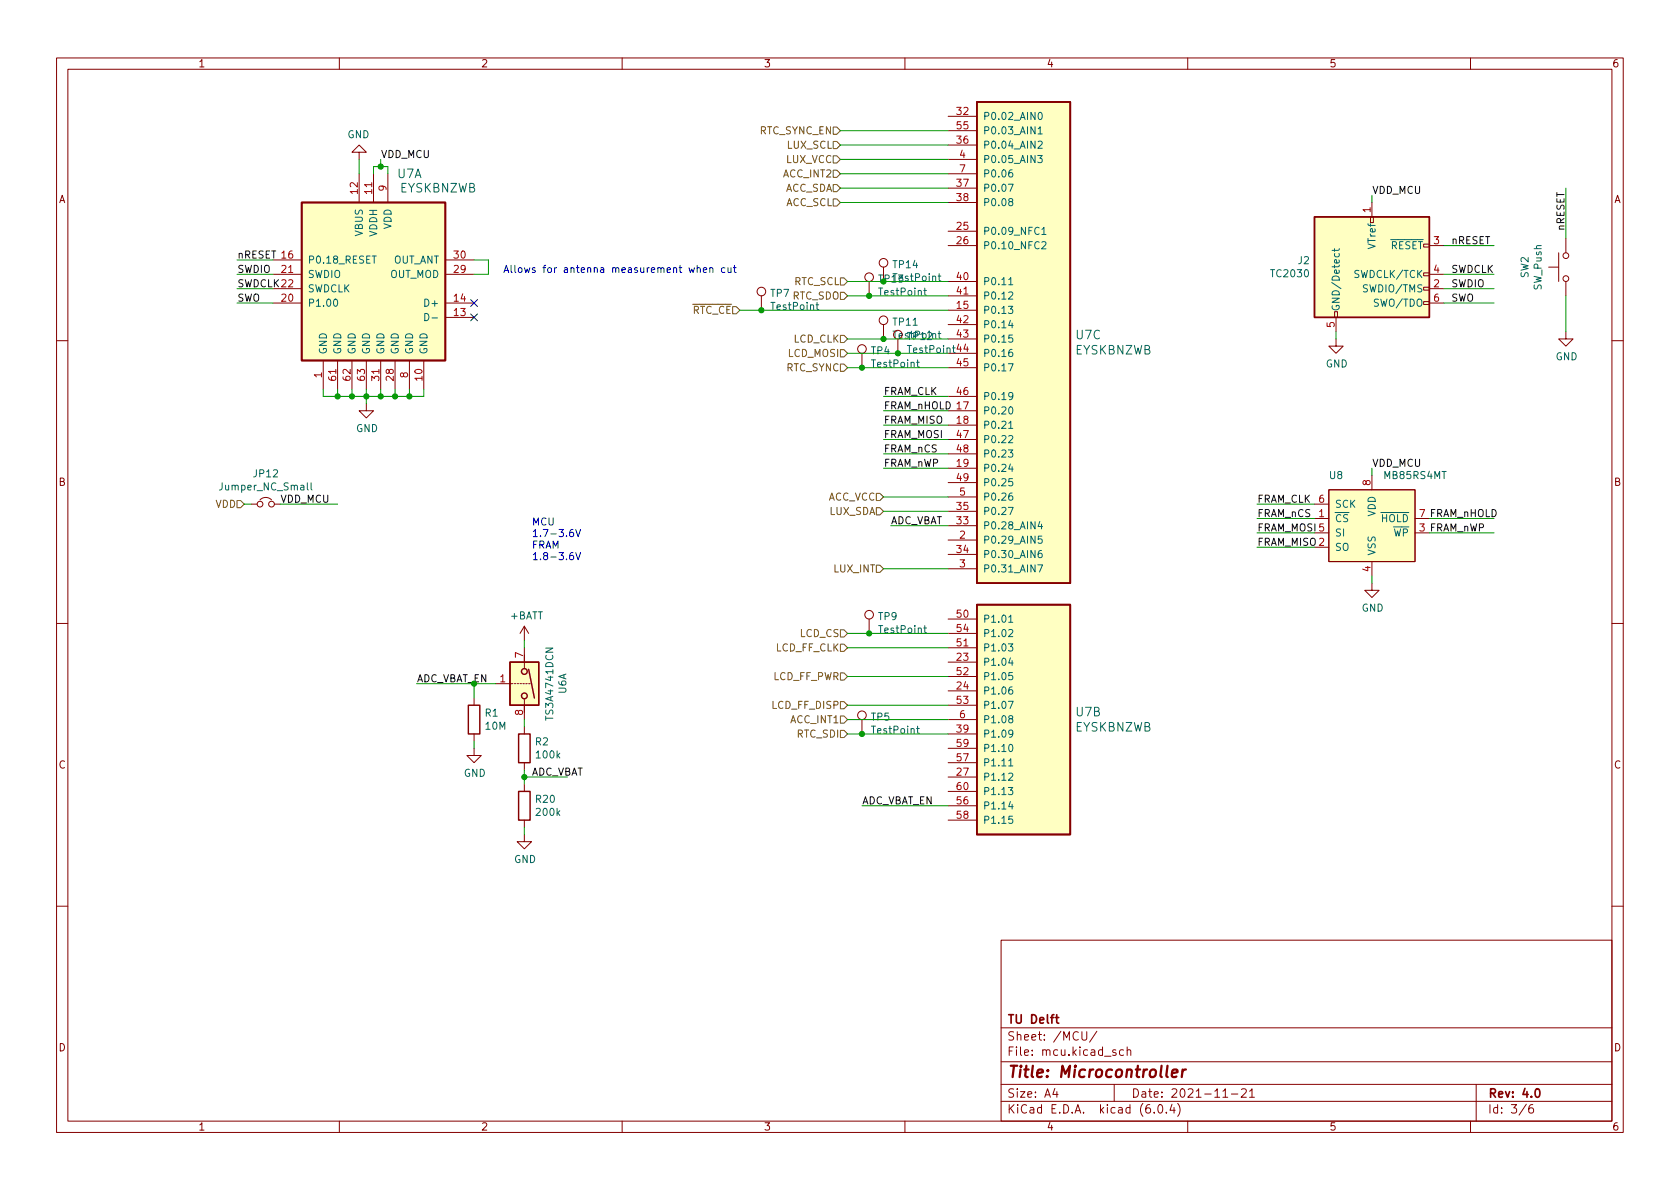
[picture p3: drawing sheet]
<svg xmlns="http://www.w3.org/2000/svg" width="297mm" height="210mm" viewBox="0 0 297 210" stroke-linecap="round" stroke-linejoin="round" font-family="sans-serif">
<g fill="none" stroke="#840000" stroke-width=".18">
<path d="M10 10.2h277v190.1h-277zM12 12.2h273v186.1h-273zM60 10.2v2M110 10.2v2M160 10.2v2M210 10.2v2M260 10.2v2M63.5 26.9h1.3l-1.3-1.3-1.3 1.3h1.3v1.3M63.5 30.7v5.1M66 30.7v5.1M68.6 30.7v5.1M167.6 20.6h5.1"/>
<path d="M167.6 25.6h5.1M167.6 33.3h5.1M167.6 35.8h5.1M167.6 28.2h5.1M167.6 23.1h5.1M167.6 30.7h5.1M242.3 38.3h.5v1.1h-.5zM242.6 35.8v2.5M48.3 51h5M48.3 48.5h5M48.3 53.6h5M48.3 46h5"/>
<path d="M78.7 48.5h5.1M78.7 53.6h5.1M78.7 56.1h5.1M78.7 46h5.1M134.6 52.3v2.6M153.7 49.8v2.5M156.2 47.2v2.6M156.2 57.4v2.5M158.7 59.9v2.6M167.6 43.4h5.1M167.6 54.9h5.1M167.6 40.9h5.1"/>
<path d="M167.6 49.8h5.1M167.6 52.3h5.1M167.6 57.4h5.1M167.6 59.9h5.1M236 55.1h.5v1h-.5zM236.2 59.9v1.3h1.3l-1.3 1.3-1.3-1.3h1.3M236.2 56.1v2.6M251.7 48.3h1v.5h-1zM251.7 53.3h1v.5h-1zM251.7 50.8h1v.5h-1zM252.7 51h2.6M252.7 43.4h2.6"/>
<path d="M252.7 48.5h2.6M252.7 53.6h2.6M273.8 47.2h1.8M275.6 44.7v5.1M276.9 58.7v1.2h1.2l-1.2 1.3-1.3-1.3h1.3M276.9 42.2v2.5M276.9 49.8v2.5M10 60.2h2M57.1 63.7v5.1M59.7 63.7v5.1M62.2 63.7v5.1M64.8 71.4v1.2h1.2l-1.2 1.3-1.3-1.3h1.3"/>
<path d="M64.8 63.7v5.1M67.3 63.7v5.1M69.8 63.7v5.1M72.4 63.7v5.1M74.9 63.7v5.1M152.4 62.5v2.5M167.6 72.6h5.1M167.6 75.2h5.1M167.6 62.5h5.1M167.6 65h5.1M167.6 70.1h5.1M167.6 77.7h5.1"/>
<path d="M285 60.2h2M44.4 89.1h1.1M46 88.4a1.44 1.44 0 0 1 2 0M48.5 89.1h1M167.6 82.8h5.1M167.6 95.5h5.1M167.6 93h5.1M167.6 98h5.1M167.6 90.4h5.1M167.6 80.3h5.1M167.6 85.3h5.1M167.6 87.9h5.1"/>
<path d="M232.4 91.7h2.5M232.4 96.8h2.5M232.4 94.2h2.5M232.4 89.1h2.5M234.9 86.6h15.3v12.7h-15.3zM242.6 84.1v2.5M242.6 99.3v2.5M250.2 91.7h2.5M250.2 94.2h2.5M10 110.2h2M92.7 110.7v2.6M92.7 114.5v3.6"/>
<path d="M92.7 110.7l-.8 1.3M92.7 110.7l.8 1.3M153.7 109.5v2.5M167.6 117.1h5.1M167.6 109.5h5.1M167.6 114.5h5.1M167.6 119.6h5.1M167.6 112h5.1M167.6 100.6h5.1M242.6 103.1v1.3h1.2l-1.2 1.3-1.3-1.3h1.3M285 110.2h2M83.8 132.3v1.3h1.3l-1.3 1.3-1.3-1.3h1.3"/>
<path d="M83.8 123.4v1.3M83.8 129.8v1.3M87.6 120.9h3.1M90.9 120.9h.3M91.4 120.9h.3M91.9 120.9h.3M92.5 120.9h.2M92.7 123.7v3.5M92.7 128.5v1.3M92.7 134.9v1.2M92.7 138.7v1.2M93 120.9h.2"/>
<path d="M93.5 120.9h.2M152.4 127.2v2.6M167.6 122.2h5.1M167.6 137.4h5.1M167.6 129.8h5.1M167.6 124.7h5.1M167.6 134.9h5.1M167.6 132.3h5.1M167.6 127.2h5.1M167.6 139.9h5.1M92.7 147.6v1.2h1.3l-1.3 1.3-1.3-1.3h1.3M92.7 145v1.3"/>
<path d="M167.6 142.5h5.1M167.6 145h5.1M10 160.2h2M177 166.3h108v32h-108zM285 160.2h2M60 198.3v2M110 198.3v2M160 198.3v2M177 194.8h108M177 191.8h108M177 187.8h108M177 181.8h108"/>
<path d="M186.5 192.5l-.4 1h1M186.9 193v1M191.3 182.4v1.2l.3 .3h.4l.1-.3v-1.2M193.9 182.4l-1.3 1.9M197 191.8v3M197.3 185.7l-.4-.1-.2 .2 .1 .3 .5 .1v.4h-.6M198.6 185.7l-.4-.1-.3 .3v.4l.2 .3h.5M199.3 185.8l.2-.2 .4 .1v.9M199.3 185.1v1.5M204.1 196.7v.1M204.9 195.4l.2-.1a.81 .81 0 0 1 .6 .7 .81 .81 0 0 1-.3 .8h-.2a.81 .81 0 0 1-.6-.6 .81 .81 0 0 1 .3-.8zM206.2 196.7v.1"/>
<path d="M207.2 195.3l-.3 1h.9M207.6 195.8v1M208.2 195.1a1.72 1.72 0 0 1 0 2.3M210 198.3v2M216.2 193l.4-.5v1.5M216.2 194h.9M217.7 193.5h1.2M219.5 192.7l.6-.2 .2 .2 .1 .3-1 1h1M220.9 193l.5-.5v1.5M220.9 194h.9M260 198.3v2M261 191.8v6.5"/>
<path d="M269.9 195.3l-1.3 1.9M271 195.3a.6 .6 0 0 0-.7 .7v.5l.1 .3h.5l.2-.1 .1-.5-.2-.2-.4-.1-.3 .3"/>
<circle cx="134.6" cy="51.6" r=".76"/>
<circle cx="153.7" cy="49" r=".76"/>
<circle cx="156.2" cy="56.6" r=".76"/>
<circle cx="156.2" cy="46.5" r=".76"/>
<circle cx="158.7" cy="59.2" r=".76"/>
<circle cx="276.9" cy="49.3" r=".51"/>
<circle cx="276.9" cy="45.2" r=".51"/>
<circle cx="152.4" cy="61.7" r=".76"/>
<circle cx="46" cy="89.1" r=".51"/>
<circle cx="48" cy="89.1" r=".51"/>
<circle cx="153.7" cy="108.7" r=".76"/>
<circle cx="152.4" cy="126.5" r=".76"/>
</g>
<path d="M172.7 18h16.5v85.1h-16.5zM53.3 35.8h25.4v27.9h-25.4zM172.7 106.9h16.5v40.7h-16.5zM186.6 179.9h.6M186.8 179.4v1.3l.4 .2M271.6 192.6l.2-.1a.82 .82 0 0 1 .6 .7 .82 .82 0 0 1-.3 .8h-.2a.81 .81 0 0 1-.6-.6 .81 .81 0 0 1 .3-.8z" fill="none" stroke="#840000" stroke-width=".3"/>
<path d="M207.2 189.8l1-.2-.1-.4-.5-.1-.3 .3-.1 1 .2 .1 .6-.1M209.1 189.1l-.2 1.4M209.7 189.1l-.4 .1-.2 .3" fill="none" stroke="#840000" stroke-width=".4"/>
<g fill="none" stroke="#840000" stroke-width=".25">
<path d="M232.4 38.3h20.3v17.8h-20.3zM90.2 117.1h5v7.6h-5zM93.5 118.4l1 5M82.8 124.7h2v5.1h-2zM91.7 139.9h2v5.1h-2zM91.7 129.8h2v5.1h-2z"/>
<circle cx="92.7" cy="118.7" r=".51"/>
<circle cx="92.7" cy="123.1" r=".51"/>
</g>
<g fill="#ffffc2" stroke="#ffffc2" stroke-width=".18">
<path d="M234.9 86.6h15.3v12.7h-15.3z"/>
<path d="M90.2 117.1h5v7.6h-5z"/>
<path d="M232.4 38.3h20.3v17.8h-20.3z"/>
<path d="M53.3 35.8h25.4v27.9h-25.4z"/>
<path d="M172.7 106.9h16.5v40.7h-16.5z"/>
<path d="M172.7 18h16.5v85.1h-16.5z"/>
</g>
<g fill="none" stroke="#006464" stroke-width=".18">
<path d="M183.7 20l.2-.1a.68 .68 0 0 1 .4 .6 .68 .68 0 0 1-.4 .6l-.2-.1-.2-.3zM178.3 32.6h.8l-.5 1.2M178.6 35.7l-.3-.3 .1-.2 .2-.1 .4 .1 .1 .2-.1 .1-.5 .2-.2 .2v.2l.3 .3 .4-.1 .1-.2-.1-.3-.2-.1M179 30l-.4 .1a.86 .86 0 0 0 0 1.2l.4-.1 .1-.4-.3-.3h-.2l-.3 .3M183.5 27.5h.8l-.4 .5 .3 .1v.5l-.2 .2-.5-.2M183.5 25.1l.5-.1 .3 .3-.8 .9h.8M183.5 22.8l.4-.4v1.3M183.5 23.7h.8M59.1 53l.2-.1a.68 .68 0 0 1 .4 .6 .68 .68 0 0 1-.4 .7 .84 .84 0 0 1-.2-1.2zM65.8 45.3h.7M75.1 55.4a.64 .64 0 0 1 .7 .7 .64 .64 0 0 1-.7 .6zM76.4 56.2h.9"/>
<path d="M144.3 53.9h.5M144.5 53.5v1.1l.3 .1M157.9 58.6h.7M158.2 58.6v1.2M159 59.4l.6-.1-.1-.3h-.3l-.2 .2v.6h.5M163.3 51.4h.5M163.5 50.9v1.1l.3 .2M164.9 59.1l.2-.1h.3v.8M165.9 48.8h.5M165.9 59h.5M166 48.4v1.1l.4 .2M166 58.6v1l.4 .2"/>
<path d="M178.3 54.2h.8l-.4 .4 .3 .2v.5l-.2 .1-.5-.1M178.3 49.4l.4-.3v1.3M178.3 51.7l.5-.1 .3 .4-.8 .9h.8M178.3 50.4h.8M178.7 56.6l-.4 .9h.8M179 57.1v.9M179 59.2h-.6l-.1 .6 .2-.1 .5 .1 .1 .2-.1 .4-.2 .1-.5-.1M184.2 40.6l.4-.4v1.3M184.2 42.9l.5-.2 .2 .4-.7 .9h.7M184.2 41.5h.7M235.9 44v.5M236 44.8l-.1 .4 .3 .2 .5-.1v-.5"/>
<path d="M236.8 44l-.2 .3h-1.1M162.1 64.1h.4M162.2 63.6v1.1l.3 .2M178.3 64.3h.8l-.5 1.3M178.3 79.6h.8l-.4 .4 .3 .2v.5l-.2 .1-.5-.1M178.3 74.8l.4-.3v1.3M178.3 77.1l.5-.1 .3 .4-.8 .9h.8M178.3 75.8h.8M178.5 72.1l.2-.2a.68 .68 0 0 1 .4 .7 .68 .68 0 0 1-.4 .6l-.2-.1-.2-.4zM179 61.8h-.4a.86 .86 0 0 0 0 1.3l.4-.2 .1-.4-.3-.2h-.2l-.3 .2M179.1 69.9l-.3 .3h-.2l-.3-.3 .2-.4 .3-.1 .2 .1a.84 .84 0 0 1-.3 1.2h-.2M54.3 85.4v1.1l.2 .1"/>
<path d="M55 85.4v1.1l.2 .1M178.3 89.7h.8l-.5 1.3M178.7 82l-.4 .9h.8M179 87.2h-.4a.86 .86 0 0 0 0 1.3l.4-.2 .1-.4-.3-.2h-.2l-.3 .2M179 82.5v.9M179 84.6h-.6l-.1 .6 .2-.1 .5 .1 .1 .2-.1 .4-.2 .1-.5-.1M183.5 99.9h.8l-.5 1.3M183.9 92.2l-.4 .9h.8M184.2 97.3l-.4 .1a.86 .86 0 0 0 0 1.2l.4-.1 .1-.4-.3-.3h-.2l-.3 .3M184.2 92.7v.8M184.2 94.8h-.6l-.1 .6 .2-.1h.5l.1 .2-.1 .5-.2 .1-.5-.1M163.3 111.1h.5"/>
<path d="M163.5 110.6v1.1l.3 .2M178.3 113.9h.8l-.4 .4 .3 .2v.5l-.2 .1-.5-.1M178.3 109.1l.4-.3v1.2M178.3 111.4l.5-.1 .3 .4-.8 .9h.8M178.3 110h.8M178.7 116.3l-.4 .9h.8M179 116.8v.9M179 118.9h-.6l-.1 .6 .2-.1 .5 .1 .1 .2-.1 .4-.2 .1-.5-.1M162.1 128.8h.4M162.2 128.4v1.1l.3 .2M178.3 124h.8l-.5 1.3M178.3 139.3h.8l-.4 .4 .3 .2v.5l-.2 .1-.5-.1"/>
<path d="M178.3 136.8l.5-.1 .3 .4-.8 .9h.8M178.3 134.5l.4-.3v1.2M178.3 135.4h.8M178.5 131.8l.2-.2a.68 .68 0 0 1 .4 .7 .68 .68 0 0 1-.4 .6l-.2-.1-.2-.4zM178.6 127.1l-.3-.2 .1-.2 .2-.1h.4l.1 .2-.1 .2-.5 .2-.2 .1v.3l.3 .2h.4l.1-.2-.1-.4-.2-.1M179 121.5h-.4a.86 .86 0 0 0 0 1.2l.4-.1 .1-.4-.3-.2h-.2l-.3 .2M179.1 129.6l-.3 .3h-.2l-.3-.3 .2-.4 .3-.1 .2 .1a.84 .84 0 0 1-.3 1.2h-.2M178.7 141.7l-.4 .9h.8M179 142.2v.9M179 144.3h-.6l-.1 .6 .2-.1 .5 .1 .1 .2-.1 .4-.2 .1-.5-.1"/>
</g>
<g fill="none" stroke="#725600" stroke-width=".18">
<path d="M147.3 35.2h.7l.6 .6-.6 .6h-.7zM147.3 22.5h.7l.6 .6-.6 .6h-.7zM147.3 30.1h.7l.6 .6-.6 .7h-.7zM147.3 27.6h.7l.6 .6-.6 .6h-.7zM147.3 25h.7l.6 .6-.6 .7h-.7zM147.3 32.6h.7l.6 .7-.6 .6h-.7zM148.6 59.3h.6l.7 .6-.7 .7h-.6zM148.6 49.1h.6l.7 .7-.7 .6h-.6zM148.6 51.7h.6l.7 .6-.7 .7h-.6zM148.6 61.8h.6l.7 .7-.7 .6h-.6zM148.6 64.4h.6l.7 .6-.7 .7h-.6zM41.9 88.5h.6l.7 .6-.7 .7h-.6z"/>
<path d="M154.9 99.9h.7l.6 .7-.6 .6h-.7zM154.9 87.2h.7l.6 .7-.6 .6h-.7zM154.9 89.8h.7l.6 .6-.6 .7h-.7zM148.6 119h.6l.7 .6-.7 .7h-.6zM148.6 113.9h.6l.7 .6-.7 .7h-.6zM148.6 111.4h.6l.7 .6-.7 .6h-.6zM148.6 126.6h.6l.7 .6-.7 .7h-.6zM148.6 124.1h.6l.7 .6-.7 .6h-.6zM148.6 129.2h.6l.7 .6-.7 .6h-.6z"/>
</g>
<g fill="none" stroke="#0000c2" stroke-width=".18">
<path d="M123.3 47.5l.1-.2 .4 .1v.8M123.3 46.9v1.3M124.4 47.8l.6-.2-.1-.2-.4-.1-.1 .2v.6h.5M125.5 47.5l.2-.2 .3 .1v.8M125.5 47.3v.9M128.2 47.4l-.4-.1-.2 .3 .1 .5h.5M128.7 47.3l.1 .8 .3 .1 .2-.1M129.3 47.3v.9M129.7 47.3h.5M129.9 46.9v1.1l.3 .2M101.3 93.6l-.3 .1a.85 .85 0 0 0 0 1.2l.4-.1v-.4l-.2-.3h-.2l-.3 .3M101.3 97.7l-.3 .1a.85 .85 0 0 0 0 1.2l.4-.1v-.5l-.2-.2h-.2l-.3 .2"/>
<path d="M101.8 93.6l.4 1.3 .4-1.3M101.8 97.7l.4 1.3 .4-1.3"/>
</g>
<g fill="none" stroke="#009600" stroke-width=".18">
<path d="M63.5 28.2v2.5M66 30.7v-1.2h2.6v1.2M67.3 28.2v1.3M148.6 28.2h19M148.6 30.7h19M148.6 35.8h19M148.6 33.3h19M148.6 25.6h19M148.6 23.1h19M242.6 34.5v1.3M276.9 33.3v8.9M41.9 48.5h6.4"/>
<path d="M41.9 53.6h6.4M41.9 51h6.4M41.9 46h6.4M83.8 46h2.6v2.5h-2.6M130.8 54.9h36.8M149.9 49.8h17.7M149.9 52.3h17.7M149.9 59.9h17.7M236.2 58.7v1.2M255.3 48.5h8.9M255.3 43.4h8.9M255.3 53.6h8.9"/>
<path d="M255.3 51h8.9M276.9 52.3v6.4M57.1 68.8v1.3h17.8v-1.3M59.7 68.8v1.3M62.2 68.8v1.3M64.8 68.8v2.6M67.3 68.8v1.3M69.8 68.8v1.3M72.4 68.8v1.3M149.9 62.5h17.7M149.9 65h17.7M156.2 70.1h11.4"/>
<path d="M156.2 72.6h11.4M156.2 75.2h11.4M156.2 77.7h11.4M43.2 89.1h1.2M49.5 89.1h10.2M156.2 80.3h11.4M156.2 90.4h11.4M156.2 87.9h11.4M156.2 82.8h11.4M157.5 93h10.1M222.2 94.2h10.2M222.2 91.7h10.2"/>
<path d="M222.2 89.1h10.2M222.2 96.8h10.2M242.6 82.8v1.3M252.7 94.2h11.5M252.7 91.7h11.5M92.7 113.3v1.2M149.9 112h17.7M149.9 119.6h17.7M149.9 114.5h17.7M156.2 100.6h11.4M242.6 101.8v1.3M73.7 120.9h13.9"/>
<path d="M83.8 120.9v2.5M83.8 131.1v1.2M92.7 127.2v1.3M92.7 136.1v2.6M92.7 137.4h7.6M149.9 129.8h17.7M149.9 124.7h17.7M149.9 127.2h17.7M92.7 146.3v1.3M152.4 142.5h15.2"/>
</g>
<path d="M83.2 55.5l1.2 1.2M83.2 53l1.2 1.2M84.4 55.5l-1.2 1.2M84.4 53l-1.2 1.2" fill="none" stroke="#000084" stroke-width=".18"/>
<g fill="#009600" stroke="#009600" stroke-width=".18">
<circle cx="152.4" cy="129.8" r=".46"/>
<circle cx="153.7" cy="112" r=".46"/>
<circle cx="92.7" cy="137.4" r=".46"/>
<circle cx="67.3" cy="70.1" r=".46"/>
<circle cx="64.8" cy="70.1" r=".46"/>
<circle cx="69.8" cy="70.1" r=".46"/>
<circle cx="59.7" cy="70.1" r=".46"/>
<circle cx="62.2" cy="70.1" r=".46"/>
<circle cx="134.6" cy="54.9" r=".46"/>
<circle cx="67.3" cy="29.5" r=".46"/>
<circle cx="72.4" cy="70.1" r=".46"/>
<circle cx="156.2" cy="59.9" r=".46"/>
<circle cx="153.7" cy="52.3" r=".46"/>
<circle cx="152.4" cy="65" r=".46"/>
<circle cx="158.7" cy="62.5" r=".46"/>
</g>
<text font-size="2.8" fill="#840000" x="178" y="190.6">Title: Microcontroller</text>
<g font-size="2.1" fill="#006464">
<text x="70.3" y="31.5">U7A</text>
<text x="70.6" y="34">EYSKBNZWB</text>
<text x="190.3" y="60">U7C</text>
<text x="190" y="62.7">EYSKBNZWB</text>
<text x="190" y="129.4">EYSKBNZWB</text>
<text x="190.3" y="126.7">U7B</text>
</g>
<g font-size="2.1" fill="#840000">
<text x="178" y="184">Sheet: /MCU/</text>
<text x="178" y="181">TU Delft</text>
<text x="178" y="186.7">File: mcu.kicad_sch</text>
<text x="178" y="196.9">KiCad E.D.A. kicad (6.0.4)</text>
<text x="178" y="194.1">Size: A4</text>
<text x="200" y="194.1">Date: 2021-11-21</text>
<text x="263" y="194.1">Rev: 4.0</text>
<text x="263" y="196.9">Id: 3/6</text>
</g>
<g font-size="1.8" fill="#840000">
<text x="35" y="11.9">1</text>
<text x="85" y="11.9">2</text>
<text x="135" y="11.9">3</text>
<text x="185" y="11.9">4</text>
<text x="235" y="11.9">5</text>
<text x="285" y="11.9">6</text>
<text x="10.3" y="35.9">A</text>
<text x="285.3" y="35.9">A</text>
<text x="10.3" y="85.9">B</text>
<text x="285.3" y="85.9">B</text>
<text x="10.3" y="135.9">C</text>
<text x="285.3" y="135.9">C</text>
<text x="10.3" y="185.9">D</text>
<text x="285.3" y="185.9">D</text>
<text x="35" y="199.9">1</text>
<text x="85" y="199.9">2</text>
<text x="135" y="199.9">3</text>
<text x="185" y="199.9">4</text>
<text x="235" y="199.9">5</text>
<text x="285" y="199.9">6</text>
</g>
<g font-size="1.8" fill="#725600">
<text x="134.2" y="23.7">RTC_SYNC_EN</text>
<text x="139" y="28.8">LUX_VCC</text>
<text x="139.2" y="26.3">LUX_SCL</text>
<text x="138.6" y="31.4">ACC_INT2</text>
<text x="138.7" y="33.9">ACC_SDA</text>
<text x="138.9" y="36.4">ACC_SCL</text>
<text x="140" y="53">RTC_SDO</text>
<text x="140.3" y="50.4">RTC_SCL</text>
<text x="121" y="55.5">~{RTC_CE}</text>
<text x="139" y="65.7">RTC_SYNC</text>
<text x="139.3" y="63.1">LCD_MOSI</text>
<text x="140.2" y="60.6">LCD_CLK</text>
<text x="38.1" y="89.8">VDD</text>
<text x="146.3" y="88.5">ACC_VCC</text>
<text x="146.6" y="91.1">LUX_SDA</text>
<text x="147.5" y="101.2">LUX_INT</text>
<text x="141.4" y="112.6">LCD_CS</text>
<text x="137.1" y="115.2">LCD_FF_CLK</text>
<text x="136.6" y="125.3">LCD_FF_DISP</text>
<text x="136.6" y="120.3">LCD_FF_PWR</text>
<text x="139.8" y="127.9">ACC_INT1</text>
<text x="140.9" y="130.4">RTC_SDI</text>
</g>
<g font-size="1.8" fill="#a90000">
<text x="169.2" y="20.3">32</text>
<text x="169.2" y="22.9">55</text>
<text x="169.2" y="25.4">36</text>
<text x="169.7" y="27.9">4</text>
<text x="63.2" y="34.3" transform="rotate(-90 63.2 34.3)">12</text>
<text x="65.8" y="34.3" transform="rotate(-90 65.8 34.3)">11</text>
<text x="68.3" y="33.8" transform="rotate(-90 68.3 33.8)">9</text>
<text x="169.2" y="33">37</text>
<text x="169.2" y="35.6">38</text>
<text x="169.7" y="30.5">7</text>
<text x="169.2" y="40.6">25</text>
<text x="242.3" y="37.6" transform="rotate(-90 242.3 37.6)">1</text>
<text x="80.3" y="45.7">30</text>
<text x="169.2" y="43.2">26</text>
<text x="253.5" y="43.2">3</text>
<text x="49.8" y="53.3">20</text>
<text x="49.8" y="48.3">21</text>
<text x="80.3" y="53.3">14</text>
<text x="80.3" y="48.3">29</text>
<text x="169.2" y="49.5">40</text>
<text x="169.2" y="52.1">41</text>
<text x="253.5" y="50.8">2</text>
<text x="253.5" y="48.3">4</text>
<text x="253.5" y="53.3">6</text>
<text x="80.3" y="55.9">13</text>
<text x="169.2" y="54.6">15</text>
<text x="169.2" y="57.1">42</text>
<text x="169.2" y="59.7">43</text>
<text x="236" y="57.9" transform="rotate(-90 236 57.9)">5</text>
<text x="160.6" y="62.4">TestPoint 44</text>
<text x="169.2" y="64.8">45</text>
<text x="56.9" y="66.8" transform="rotate(-90 56.9 66.8)">1</text>
<text x="59.4" y="67.3" transform="rotate(-90 59.4 67.3)">61</text>
<text x="62" y="67.3" transform="rotate(-90 62 67.3)">62</text>
<text x="64.5" y="67.3" transform="rotate(-90 64.5 67.3)">63</text>
<text x="67.1" y="67.3" transform="rotate(-90 67.1 67.3)">31</text>
<text x="69.6" y="67.3" transform="rotate(-90 69.6 67.3)">28</text>
<text x="72.1" y="66.8" transform="rotate(-90 72.1 66.8)">8</text>
<text x="74.7" y="67.3" transform="rotate(-90 74.7 67.3)">10</text>
<text x="169.2" y="69.8">46</text>
<text x="169.2" y="74.9">18</text>
<text x="169.2" y="77.5">47</text>
<text x="169.2" y="82.5">19</text>
<text x="169.2" y="80">48</text>
<text x="169.2" y="85.1">49</text>
<text x="169.7" y="87.6">5</text>
<text x="233.2" y="88.9">6</text>
<text x="242.3" y="85.8" transform="rotate(-90 242.3 85.8)">8</text>
<text x="169.2" y="92.7">33</text>
<text x="169.2" y="90.2">35</text>
<text x="169.7" y="95.2">2</text>
<text x="233.2" y="91.4">1</text>
<text x="169.2" y="97.8">34</text>
<text x="169.7" y="100.3">3</text>
<text x="242.3" y="101.1" transform="rotate(-90 242.3 101.1)">4</text>
<text x="169.2" y="109.2">50</text>
<text x="169.2" y="111.8">54</text>
<text x="92.5" y="116.3" transform="rotate(-90 92.5 116.3)">7</text>
<text x="169.2" y="116.8">23</text>
<text x="169.2" y="114.3">51</text>
<text x="169.2" y="119.4">52</text>
<text x="88.4" y="120.6">1</text>
<text x="169.2" y="121.9">24</text>
<text x="169.2" y="124.5">53</text>
<text x="92.5" y="126.5" transform="rotate(-90 92.5 126.5)">8</text>
<text x="169.2" y="129.5">39</text>
<text x="169.7" y="127">6</text>
<text x="169.2" y="137.2">27</text>
<text x="169.2" y="134.6">57</text>
<text x="169.2" y="132.1">59</text>
<text x="169.2" y="142.2">56</text>
<text x="169.2" y="139.7">60</text>
<text x="169.2" y="144.8">58</text>
</g>
<g font-size="1.8" fill="#006464">
<text x="173.7" y="21.2">P0.02_AIN0</text>
<text x="173.7" y="23.7">P0.03_AIN1</text>
<text x="61.4" y="24.4">GND</text>
<text x="173.7" y="26.3">P0.04_AIN2</text>
<text x="173.7" y="28.8">P0.05_AIN3</text>
<text x="173.7" y="33.9">P0.07</text>
<text x="173.7" y="31.4">P0.06</text>
<text x="64.1" y="41.7" transform="rotate(-90 64.1 41.7)">VBUS</text>
<text x="66.7" y="41.8" transform="rotate(-90 66.7 41.8)">VDDH</text>
<text x="69.2" y="40.6" transform="rotate(-90 69.2 40.6)">VDD</text>
<text x="173.7" y="41.5">P0.09_NFC1</text>
<text x="173.7" y="36.4">P0.08</text>
<text x="54.4" y="46.6">P0.18_RESET</text>
<text x="69.4" y="46.6">OUT_ANT</text>
<text x="158" y="47.4">TP14</text>
<text x="173.7" y="44.1">P0.10_NFC2</text>
<text x="229.5" y="46.7">J2</text>
<text x="243.2" y="43.9" transform="rotate(-90 243.2 43.9)">VTref</text>
<text x="244.4" y="44.1">~{RESET}</text>
<text x="54.4" y="49.1">SWDIO</text>
<text x="54.4" y="51.7">SWDCLK</text>
<text x="68.9" y="49.1">OUT_MOD</text>
<text x="136.3" y="52.5">TP7</text>
<text x="155.5" y="52.3">TestPoint</text>
<text x="158.1" y="49.7">TestPoint</text>
<text x="173.7" y="50.4">P0.11</text>
<text x="173.7" y="53">P0.12</text>
<text x="224.9" y="49">TC2030</text>
<text x="239.8" y="49.1">SWDCLK/TCK</text>
<text x="241.5" y="51.7">SWDIO/TMS</text>
<text x="270.3" y="49.2" transform="rotate(-90 270.3 49.2)">SW2</text>
<text x="272.6" y="51.3" transform="rotate(-90 272.6 51.3)">SW_Push</text>
<text x="54.4" y="54.2">P1.00</text>
<text x="75.4" y="54.2">D+</text>
<text x="136.5" y="54.8">TestPoint</text>
<text x="158" y="57.6">TP11</text>
<text x="173.7" y="55.5">P0.13</text>
<text x="173.7" y="58">P0.14</text>
<text x="236.9" y="55.1" transform="rotate(-90 236.9 55.1)">GND/Detect</text>
<text x="243.3" y="54.2">SWO/TDO</text>
<text x="57.8" y="62.7" transform="rotate(-90 57.8 62.7)">GND</text>
<text x="60.3" y="62.7" transform="rotate(-90 60.3 62.7)">GND</text>
<text x="62.9" y="62.7" transform="rotate(-90 62.9 62.7)">GND</text>
<text x="65.4" y="62.7" transform="rotate(-90 65.4 62.7)">GND</text>
<text x="67.9" y="62.7" transform="rotate(-90 67.9 62.7)">GND</text>
<text x="70.5" y="62.7" transform="rotate(-90 70.5 62.7)">GND</text>
<text x="73" y="62.7" transform="rotate(-90 73 62.7)">GND</text>
<text x="75.6" y="62.7" transform="rotate(-90 75.6 62.7)">GND</text>
<text x="154.1" y="62.7">TP4</text>
<text x="154.3" y="65">TestPoint</text>
<text x="160.5" y="60.1">TP12</text>
<text x="173.7" y="60.6">P0.15</text>
<text x="173.7" y="63.1">P0.16</text>
<text x="173.7" y="65.7">P0.17</text>
<text x="234.4" y="65">GND</text>
<text x="275" y="63.7">GND</text>
<text x="173.7" y="70.7">P0.19</text>
<text x="62.9" y="76.4">GND</text>
<text x="173.7" y="73.3">P0.20</text>
<text x="173.7" y="75.8">P0.21</text>
<text x="173.7" y="83.4">P0.24</text>
<text x="173.7" y="78.4">P0.22</text>
<text x="173.7" y="80.9">P0.23</text>
<text x="39.2" y="86.7">Jumper_NC_Small</text>
<text x="44.9" y="84.4">JP12</text>
<text x="173.7" y="86">P0.25</text>
<text x="173.7" y="88.5">P0.26</text>
<text x="235.1" y="84.7">U8</text>
<text x="236" y="89.8">SCK</text>
<text x="244.8" y="84.7">MB85RS4MT</text>
<text x="173.7" y="93.6">P0.28_AIN4</text>
<text x="173.7" y="91.1">P0.27</text>
<text x="236" y="92.3">~{CS}</text>
<text x="236" y="94.9">SI</text>
<text x="242.8" y="92.3">~{HOLD}</text>
<text x="243.2" y="91.4" transform="rotate(-90 243.2 91.4)">VDD</text>
<text x="244.9" y="94.9">~{WP}</text>
<text x="173.7" y="96.1">P0.29_AIN5</text>
<text x="173.7" y="101.2">P0.31_AIN7</text>
<text x="173.7" y="98.7">P0.30_AIN6</text>
<text x="236" y="97.4">SO</text>
<text x="243.2" y="98.3" transform="rotate(-90 243.2 98.3)">VSS</text>
<text x="90.2" y="109.5">+BATT</text>
<text x="155.3" y="109.6">TP9</text>
<text x="155.5" y="112">TestPoint</text>
<text x="173.7" y="110.1">P1.01</text>
<text x="173.7" y="112.6">P1.02</text>
<text x="240.7" y="108.1">GND</text>
<text x="173.7" y="117.7">P1.04</text>
<text x="173.7" y="115.2">P1.03</text>
<text x="100.1" y="122.7" transform="rotate(-90 100.1 122.7)">U6A</text>
<text x="173.7" y="122.8">P1.06</text>
<text x="173.7" y="120.3">P1.05</text>
<text x="173.7" y="125.3">P1.07</text>
<text x="85.8" y="126.7">R1</text>
<text x="85.9" y="129">10M</text>
<text x="94.7" y="131.8">R2</text>
<text x="97.8" y="127" transform="rotate(-90 97.8 127)">TS3A4741DCN</text>
<text x="154.1" y="127.4">TP5</text>
<text x="154.3" y="129.7">TestPoint</text>
<text x="173.7" y="130.4">P1.09</text>
<text x="173.7" y="127.9">P1.08</text>
<text x="82" y="137.4">GND</text>
<text x="94.9" y="134.1">100k</text>
<text x="173.7" y="135.5">P1.11</text>
<text x="173.7" y="133">P1.10</text>
<text x="94.8" y="142">R20</text>
<text x="173.7" y="138">P1.12</text>
<text x="173.7" y="143.1">P1.14</text>
<text x="173.7" y="140.6">P1.13</text>
<text x="94.9" y="144.3">200k</text>
<text x="173.7" y="145.7">P1.15</text>
<text x="90.9" y="152.6">GND</text>
</g>
<g font-size="1.8" fill="#0f0f0f">
<text x="67.3" y="27.9">VDD_MCU</text>
<text x="242.6" y="34.3">VDD_MCU</text>
<text x="276.6" y="40.9" transform="rotate(-90 276.6 40.9)">nRESET</text>
<text x="41.9" y="45.7">nRESET 16</text>
<text x="256.5" y="43.2">nRESET</text>
<text x="41.9" y="53.3">SWO</text>
<text x="41.9" y="50.8">SWDCLK 22</text>
<text x="41.9" y="48.2">SWDIO</text>
<text x="256.5" y="53.3">SWO</text>
<text x="256.5" y="50.8">SWDIO</text>
<text x="256.5" y="48.2">SWDCLK</text>
<text x="156.2" y="69.8">FRAM_CLK</text>
<text x="156.2" y="74.9">FRAM_MISO</text>
<text x="156.2" y="77.5">FRAM_MOSI</text>
<text x="156.2" y="72.4">FRAM_nHOLD 17</text>
<text x="156.2" y="80">FRAM_nCS</text>
<text x="156.2" y="82.5">FRAM_nWP</text>
<text x="242.6" y="82.5">VDD_MCU</text>
<text x="49.5" y="88.9">VDD_MCU</text>
<text x="222.2" y="88.9">FRAM_CLK</text>
<text x="157.5" y="92.7">ADC_VBAT</text>
<text x="222.2" y="91.4">FRAM_nCS</text>
<text x="222.2" y="94">FRAM_MOSI 5</text>
<text x="251" y="94">3 FRAM_nWP</text>
<text x="251" y="91.4">7 FRAM_nHOLD</text>
<text x="222.2" y="96.5">FRAM_MISO 2</text>
<text x="94" y="137.1">ADC_VBAT</text>
<text x="152.4" y="142.2">ADC_VBAT_EN</text>
</g>
<g font-size="1.8" fill="#0000c2">
<text x="88.9" y="48.2">Allows for antenna measurement when cut</text>
<text x="94" y="92.9">MCU</text>
<text x="94" y="95">1.7-3.6V</text>
<text x="94" y="97">FRAM</text>
<text x="94" y="99">1.8-3.6V</text>
</g>
<g font-size="1.8" fill="#009600">
<text x="155.4" y="50">TP13</text>
<text x="73.7" y="120.6">ADC_VBAT_EN</text>
</g>
</svg>
